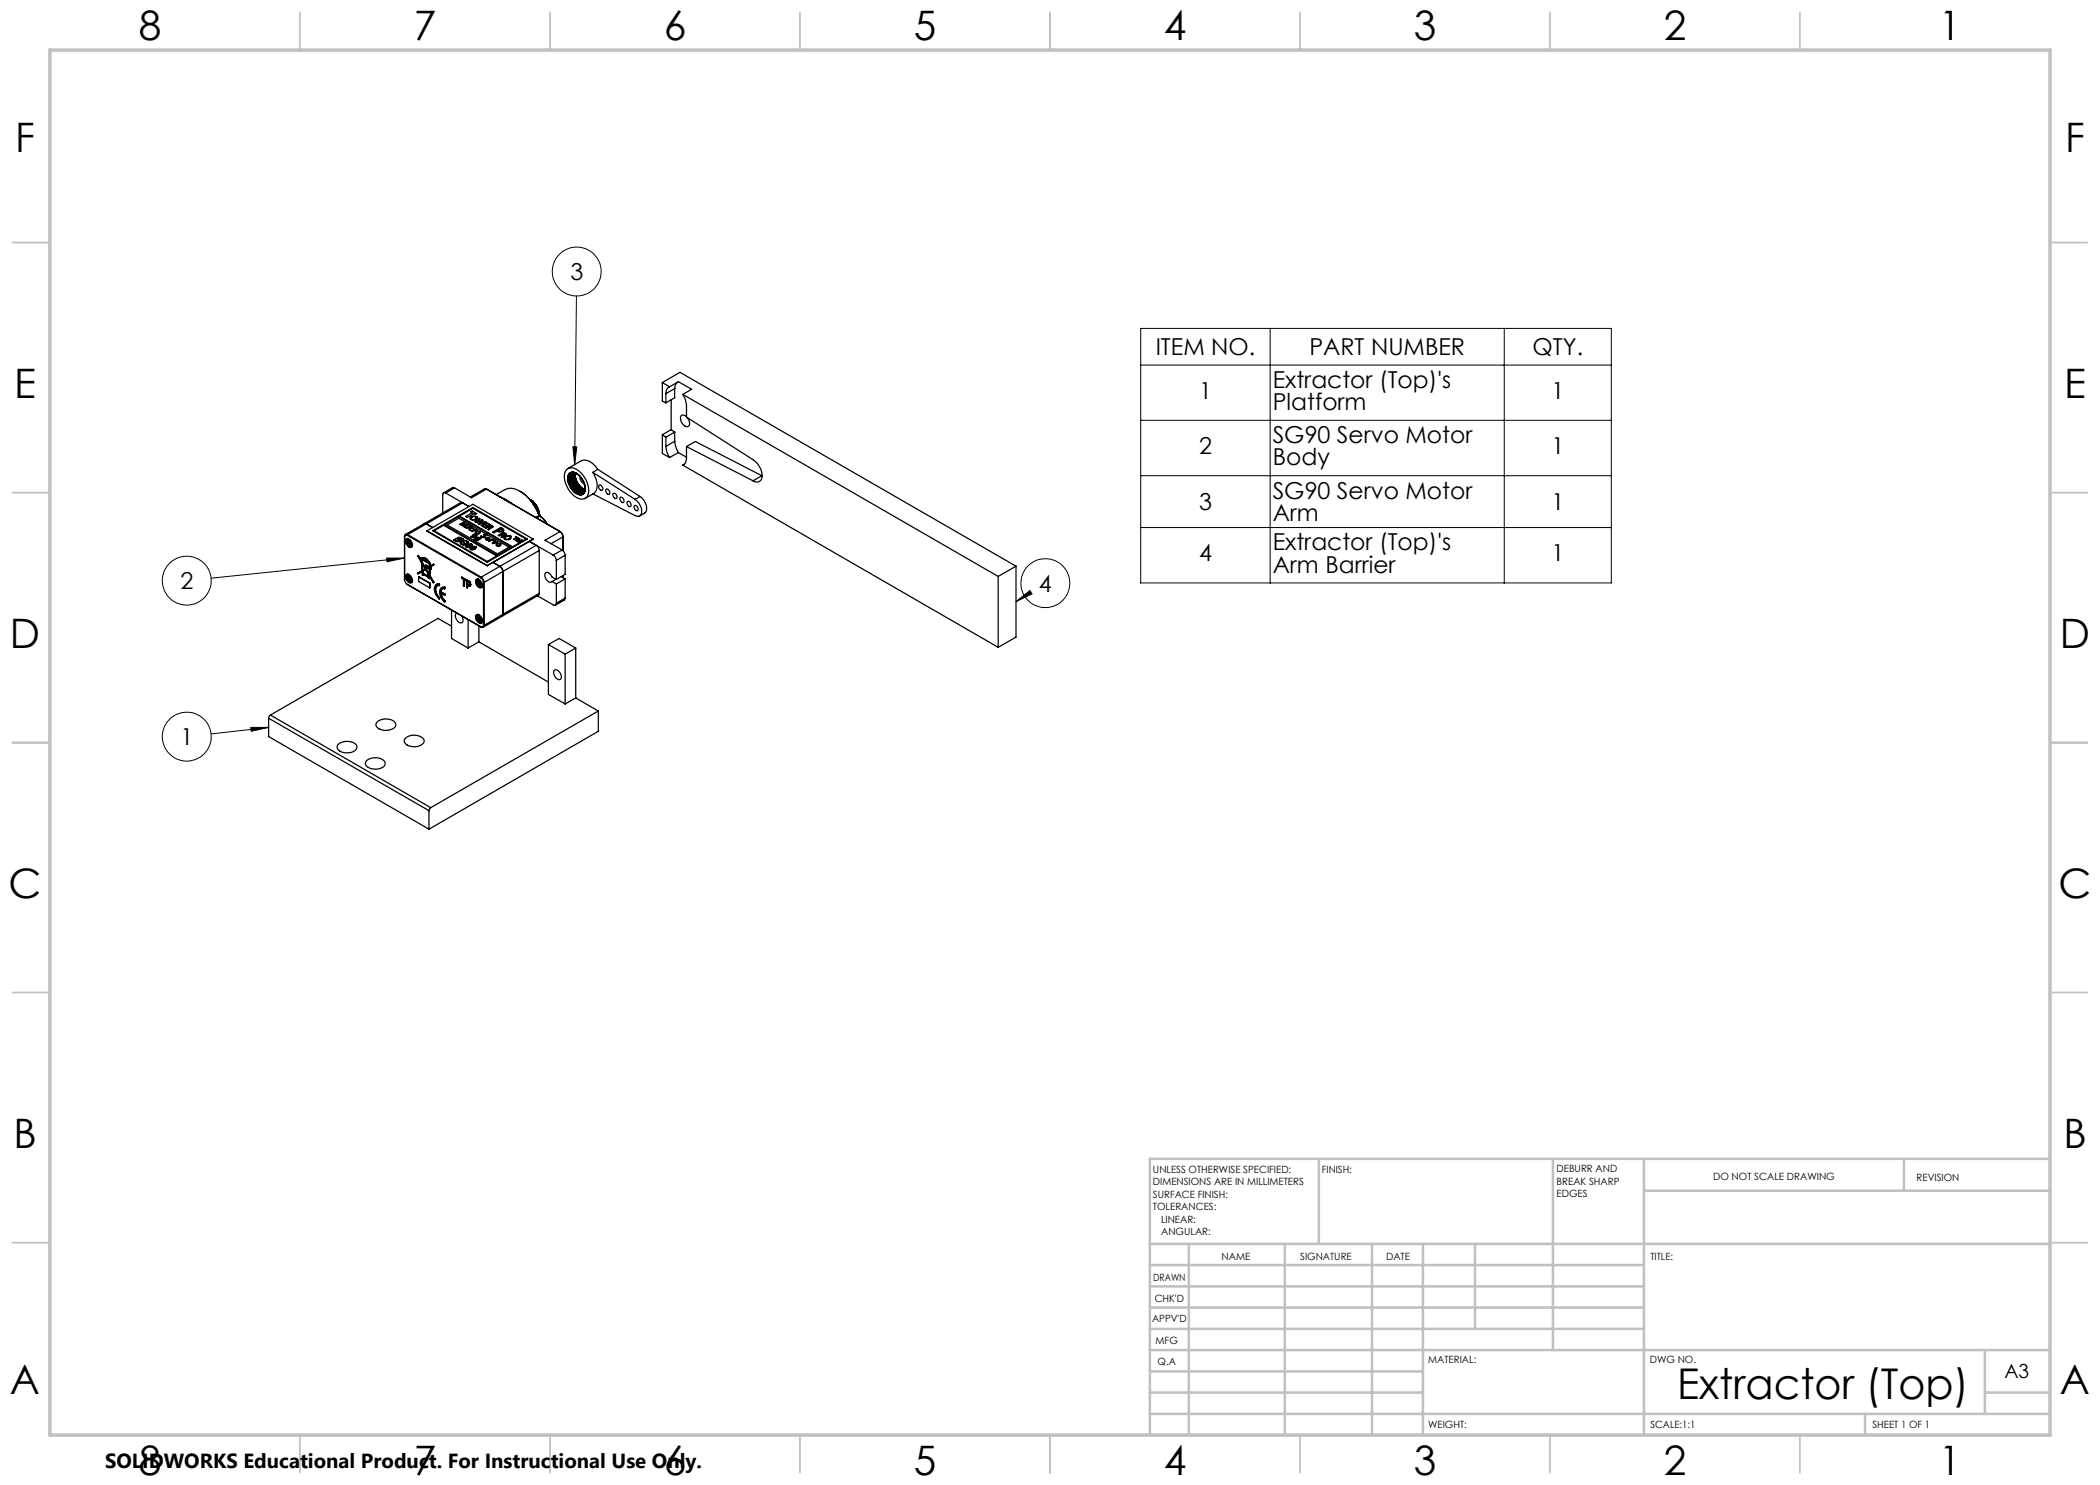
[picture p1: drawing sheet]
<svg xmlns="http://www.w3.org/2000/svg" width="420mm" height="297mm" viewBox="0 0 420 297" stroke-linecap="round" stroke-linejoin="round" font-family="sans-serif">
<g fill="none" stroke="#000" stroke-width=".25">
<path d="M132.5 76.5l1.4 .9M132.5 76.5l3.5-2 67.2 38.7M132.5 76.5v3.7l.7 .4M133.2 78.7v1.9M133.9 77.4a1.42 1.42 0 0 0-.7 1.3M133.9 77.4l1.8-1.1 2.6 1.6-1.7 1M134.2 80v5.9M134.9 77.7v1.8l-1.7 1.1M134.9 77.7l-1.7 1M135.4 76.5l-.3 .5-.2 .7M136.6 78.9l.6 1.7 .1 2.8 13.3 8.5a3.5 3.5 0 0 1 1.6 4.1 1.12 1.12 0 0 1-1.6 .2M136.6 78.9l63 36.4"/>
<path d="M89.1 98.6a.37 .37 0 0 0-.4 0 .37 .37 0 0 0-.2 .4v3.6M89.1 98.6l4.7 2.7M90.9 97.6l-.4-.1-1.8 1.1M90.9 97.6l-1.8 1M90.9 97.6l3.4 2 3-1.8M97.3 97.8h-.4l-2.8 1.6M97.3 97.8l2.6 1.5M97.3 97.8l3.7 2.2M99.2 98.9a4.3 4.3 0 0 1 3.8-1.1 8.6 8.6 0 0 1 4.8 5.3M99.9 99.3h.1M99.9 99.3l1.2 .6M100.3 99.6l.8 .3"/>
<path d="M100.4 99.6l.7 .3M101 100l1.1 .6M101.1 99.9l-.1 .1M101.1 99.9l1.1 .7M101.1 99.9l.6 .5M101.1 99.9h.1M101.1 99.9l.9 .6M104 98.3a9.5 9.5 0 0 1 3.8 4.8M106 100l.4 .2M113.4 93.8a1.83 1.83 0 0 1 2.5 .5 4.7 4.7 0 0 1 1.6 4.9 1.73 1.73 0 0 1-2.7-.1 4.7 4.7 0 0 1-1.7-4.9zM113.6 95.4v.2M113.6 95.8h.1"/>
<path d="M113.6 96v.1M113.6 95.8v.1M113.6 95.6v.1M113.6 93.7l2.7-1.6a2.51 2.51 0 0 1 2.8 1.2l.5 .6M113.6 96.1l.1 .1M113.6 95.2h.1M113.6 96.2v.1M113.6 95.2l.1 .2M113.6 95.7v.1M113.6 95.9v.1M113.6 96.3l.1 .1M113.7 95h.1"/>
<path d="M113.7 95.4h-.1M113.7 96.4v.1M113.7 95v.2M113.7 96.2h-.1M113.7 96.5l.1 .1M113.7 96.4h.1M113.7 96.7h.1M113.7 94.9l.1 .1M113.8 94.9h-.1M113.8 94.9h.1M113.8 96.6l-.1 .1M113.8 96.7v.1"/>
<path d="M113.8 96.9v.1M113.8 96.8v.1M113.8 97h.1M113.8 94.8h.1M113.9 97.2h.1M113.9 97v.2M113.9 94.8l-.1-.1v.2M113.9 97.2l.2 .1M113.9 94.6h.1M114.1 97.4h.1M114.1 94.6v.1M114.1 97.3v.1"/>
<path d="M114.1 94.7l-.2-.1v.2M114.1 94.5v.1M114.1 94.5l.1 .1M114.1 97.4l.1 .1M114.2 97.6h.1M114.2 97.5v.1M114.2 94.6l.1-.1-.2 .2M114.2 97.6l.1 .1M114.4 94.4h.1M114.3 94.5h-.1v.1M114.3 97.8l.1 .1M114.3 94.5h.1"/>
<path d="M114.3 97.7v.1M114.3 94.5h.1l-.5 .3M114.4 94.4l.1 .1M114.4 97.9h.1M114.5 94.5v-.1l.1 .1M114.5 98v.1M114.5 97.9v.1M114.5 94.5h.1l-.8 .4M114.5 98.1h.1M114.6 98.1l.1 .1M114.7 98.2h.1M114.7 94.4l-.1 .1"/>
<path d="M114.7 94.4l.1 .1M114.7 94.5h-.1M114.7 94.5l-.9 .5M114.8 98.2v.2M114.8 94.5h.1l-1.2 .7M114.8 94.5h.1M114.8 98.4h.1M114.9 94.5l.1 .1M115 95h.1M115 94.8v.1M115 98.4h-.1M115 98.4v.1"/>
<path d="M115 95v.1M115 95l-1.4 .8M115 94.5h.1M115 98.5v.1M115 95.2h.1M115 94.5v.1M115 95.2l.1 .1M115 94.6v.1l-1.4 .9M115 94.6l-1.4 .8M115 95.2l-1.4 .8M115 95.2l-1.4 .9M115 94.5l.8 .5 .2 .3"/>
<path d="M115 95.4v.1M115 95.5l.1 .1M115 95.1v.1M115 94.9v.1M115 94.5l-1.3 .9M115 94.9l-1.4 .8M115 95.1l-1.4 .8M115 95.4l-1.4 .8M115 95.5l-1.4 .8M115.1 95.6v.1M115.1 95.3l-.1 .1M115.1 95.3l-1.4 .9"/>
<path d="M115.1 95.6l-1.4 .8M115.1 95.7l.1 .1M115.1 95.6h.1M115.1 95.7l-1.4 .8M115.1 95.9h.1M115.1 98.5l-.1 .1M115.1 98.5l.1 .1M115.1 95.9l-1.4 .8M115.2 98.6h.1M115.2 95.9l.1 .1M115.2 95.8l-.1 .1M115.2 95.8l-1.4 .8"/>
<path d="M115.2 95.9l-1.4 .8M115.3 96.1v.1M115.3 96.2h.1M115.3 96v.1M115.3 96l-1.5 .8M115.3 96.1l-1.5 .8M115.3 96.2l-1.5 .8M115.3 98.6l.1 .1M115.4 96.3v.1M115.4 96.2v.1M115.4 96.2l-1.5 .8M115.4 96.3l-1.5 .9"/>
<path d="M115.4 98.7h.1M115.4 96.4h.1M115.4 96.4l-1.5 .8M115.5 96.6h.1M115.5 96.4v.2M115.5 96.4l-1.4 .9M115.5 96.6l-1.4 .8M115.5 98.7l.1 .1M115.5 96.6l.1 .1M115.6 96.8h.1M115.6 96.7v.1M115.6 96.7l-1.4 .8"/>
<path d="M115.6 96.8l-1.4 .8M115.6 98.8h.1M115.6 98.8l.1 .1M115.6 96.8l.1 .1M115.7 97h.1M115.7 96.9v.1M115.7 96.9l-1.4 .8M115.7 97l-1.4 .8M115.8 97l.1 .1M115.8 97l-1.4 .9M115.8 98.8l-.1 .1M115.8 98.8l.1 .2"/>
<path d="M115.9 97.1v.1M115.9 97.1l-1.4 .8M115.9 97.2l.1 .1M115.9 97.2l-1.4 .8M116 97.3h.1M116 98.9l-.1 .1M116 97.3l-1.5 .8M116 98.8l-.1 .2M116 95.3l.7 .9 .1 .6M116 95.3a1.56 1.56 0 0 0 .8 1.5M116 98.8l.1 .2M116 97.3l.1 .1"/>
<path d="M116 97.3l-1.4 .8M116.1 97.4h.1M116.1 97.4l-1.4 .8M116.1 98.8v.2M116.1 98.8l.1 .2M116.1 98.9v.1M116.2 97.4v.1M116.2 97.4l-1.4 .8M116.2 97.5l.1 .1M116.2 97.5l-1.4 .9M116.3 97.6h.1M116.3 98.9l-.1 .1"/>
<path d="M116.3 97.6l-1.4 .8M116.3 98.8l-.1 .2M116.3 98.8l.1 .1M116.4 98.9h.1M116.4 97.6v.1M116.4 97.6l-1.4 .8M116.4 97.7l.1 .1M116.4 98.8v.1M116.4 97.7l-1.4 .8M116.5 97.8l-1.5 .8M116.6 98.7v.1h-.2M116.6 97.7v.1"/>
<path d="M116.6 97.7l-.1 .1M116.6 98.7l-.2 .1M116.6 97.7l-1.5 .8M116.6 97.8l.1 .1M116.6 97.8l-1.4 .8M116.7 98.6v.2l-.1-.1M116.7 98.6l-.4 .2M116.8 98.5v.1h-.1M116.8 98.6l-.2 .1M116.8 98.5l-.7 .3M116.8 97.9v.1M116.8 97.9l-.1-.1-1.4 .8"/>
<path d="M116.8 97.9l-1.4 .8M116.8 98.4l.1 .1h-.1M116.8 96.8l.3 1M116.8 98.4l-.8 .4M116.9 98.5h-.1M116.9 98.2l-.1 .2M116.9 98.2l-1.1 .6M116.9 98h.1M116.9 98.3l-.1 .1M116.9 98l-1.3 .8M117 98l-1.4 .8M117 98.2h-.1"/>
<path d="M117 98.2l-.1-.3-1.4 .8M117.1 98h-.1M117.1 97.8h.1M117.1 97.8v.2M117.1 98h-.2M118.6 98.8l8.4 4.3a.84 .84 0 0 0 1 .1 .84 .84 0 0 0 .3-.9 3.1 3.1 0 0 0-1.3-2.4M118.6 94.5a4 4 0 0 1 .6 3.7l-.5 .5-1.7 1M118.6 94.5l8.4 5.4M119.6 93.9l-1 .6M119.6 93.9l8.4 5.4M119.8 97a.71 .71 0 0 1 .6 1.1 .71 .71 0 0 1-.6-1.1zM121.2 97.8a.71 .71 0 0 1 .6 1.1 .71 .71 0 0 1-.6-1.1z"/>
<path d="M122.7 98.6a.63 .63 0 0 1 .6 .4 .63 .63 0 0 1-.1 .7l-.4-.2-.2-.4zM124 99.6a.58 .58 0 0 1 .7 .2 .58 .58 0 0 1-.1 .7l-.5-.3zM128 99.3a3 3 0 0 1 1.3 2.9l-.4 .4-.9 .6M128 99.3l-1 .6M132.5 87v3.7l1.4 .8M132.5 87l.7 .5M133.2 89.3l.1 .8 .6 1.4M133.2 87.5v1.8M134.2 85.9l.7 .5M134.2 85.9l-1.7 1.1M134.9 88.3l.2 1.1 .6 1.1M134.9 86.4v1.9"/>
<path d="M134.9 86.4l-1.7 1.1M134.9 88.3l-1.7 1M135.7 90.5l1.6 .9M135.7 90.5l-1.8 1M136.6 93l63 36.5M136.8 92.9l-.2 .1M137.3 89.3v2.3a1.42 1.42 0 0 1-.7 1.4M137.3 83.3a.73 .73 0 0 0-1.2 .1 1.92 1.92 0 0 0 1.2 2l.3-.1a.92 .92 0 0 0 .1-1.3l-.2-.4M137.3 89.3l13.3 6.9M137.3 89.3l1.8-1 13.3 6.8M152.4 95.1v.1M152.4 95.1l-1.8 1.1"/>
<path d="M80.9 107.3v.1M80.9 107.3v8.7M80.9 116l.2 .6 .4 .3M80.9 107.4v8.6M81.1 115l.2-.1a1.15 1.15 0 0 1 1 1.7 1.21 1.21 0 0 1-1.2-1.6zM81.1 107.9l.2-.2a1.16 1.16 0 0 1 1 1.8 1.17 1.17 0 0 1-1.2-1.6zM81.2 108.3a.97 .97 0 0 0 1.2 1M81.2 115.4a.97 .97 0 0 0 1.2 1M81.2 108.1l.1 .1M81.2 115.2l.1 .1M81.3 108.2a.58 .58 0 0 1 .7-.1 .58 .58 0 0 1 .3 .7M81.3 108.4l.5 .8 .3 .1 .2-.3"/>
<path d="M81.3 108.3v.1M81.3 115.3l.2-.2h.3l.5 .8M81.3 115.4v.2M81.3 115.6a.58 .58 0 0 0 .3 .6 .58 .58 0 0 0 .7-.1M81.3 108.2l.4 .2M81.3 108.4l.4 .3M81.3 115.3l.4 .2M81.3 115.6l.4 .2M81.5 107.1a.32 .32 0 0 0-.4-.1 .32 .32 0 0 0-.2 .4M81.5 116.9l14.7 8.5M81.5 116.9l14.7 8.4M81.5 107.1l14.7 8.5"/>
<path d="M81.5 107.8l-.3 .4M81.5 114.9l-.3 .3M81.5 106.9v.2M81.5 106.9a.37 .37 0 0 0-.4 0 .37 .37 0 0 0-.2 .4M81.5 106.9l14.7 8.5M81.6 107.7h-.1M81.6 114.8l-.1 .1M81.7 108.4v-.3l.2 .1v.3M81.7 115.5v-.3l.2 .1v.3M81.7 108.7v.3M81.7 115.8v.3M81.7 115.5h.2"/>
<path d="M81.9 116l-.2 .1M81.9 108.8v.3l-.2-.1M81.9 115.9v.4l-.2-.2M81.9 108.5l.4 .3M81.9 108.4h-.2M81.9 108.8l.4 .2M81.9 108.5l-.2 .2M81.9 108.9l-.2 .1M81.9 115.6l.4 .3M81.9 115.9l.4 .2M81.9 115.6l-.2 .2M82 108.6v.1"/>
<path d="M82 115.7v.1M82.1 108.7l-.2 .1M82.1 115.7l-.2 .2M82.3 108.8h.2M82.3 109h.2M82.3 115.9h.2M82.3 116.1h.2M82.5 109.3h-.1M82.5 116.4h-.1M82.5 109.2l-.1 .1M82.5 116.3l-.1 .1M83.5 114.6l.1 .2 .8-.5 .2 .8"/>
<path d="M83.6 111.1l.7 1M83.6 111.1l.7 1.4 .1 1.7M83.6 111.1l.7 1.2-.1-.5-.2-.2M83.7 115.4l2.3 1.2M83.7 115.4l2.2 1.3M83.7 115.4v.9l2.2 1.3M84 111.6l1.1 .1 .8 1M84 111.6l.3 .1M84.3 111.6a1.12 1.12 0 0 1 1.5 .7l.2 .3M84.4 112.5l-.1-.6 1.5 .8v.6M84.4 112.5l.7 1.3M84.4 111.8l1.3 .7"/>
<path d="M84.4 111.7l1.3 .6 .1 .3zM84.4 114.2l-.9 .4M84.4 112.7l.7 1.1-.6 .3zM84.4 111.9l.1 .6M84.5 112.5l.7 1.2M84.5 112.5h-.1M84.5 112.9v1.2M84.5 114.3l.6-.4 .7 1.1h-.2l-.1 .2-.9-.5zM84.6 115.1v-.3l.9 .6a.28 .28 0 0 0 .2 .3 .28 .28 0 0 0 .4-.1l.6 .9M84.6 114.2v.4M84.6 114.9v.2M84.6 114.6l.9 .6"/>
<path d="M84.6 114.6v.1M84.7 111.7l.7 .4zM84.8 104.7l.5 .1M84.8 104.7l7.3-4.2 .4 .1-7.2 4.2M84.8 104.7l-3.7 2.2M85.1 111.8h.1M85.1 113.1v.2l.4 .3M85.1 113.1l.6 .3M85.1 113.1l.7 .3M85.2 113.9l.4-.3 .2 .2v1.2zM85.2 113.7l-.1 .1M85.3 104.8l1.2 .7"/>
<path d="M85.3 104.8l-3.8 2.1M85.3 113.8l.5 1M85.4 106.1l12 7M85.4 106.1l9.2-5.2 12 6.9M85.4 106.1l12 7.1M85.5 113.6l-.4 .2M85.5 113.6l-.3 .1M85.7 115h-.1M85.7 115.1v.2l.2 .3M85.7 115.3l.1 .2zM85.8 115.3h.1l-.1 .2M85.8 113.4h-.1"/>
<path d="M85.8 113.3l-.1 .1M85.8 113.3v.1M85.9 115.1l.8 1.4M85.9 112.7v.4M86 113.2h.1M85.9 113.4h.2v.2zM85.9 116.7v.9M85.9 113.1l.2 .1M86 115.1l.7 1.4M86 112.6v.4M86 113.4v.1M86 113.7v1.4"/>
<path d="M86 116.6l-.1 1M86 113l.2 .1M86 112.6l-.1 .1M86 113l-.1 .1M86 113.5l.1 .1M86 113.5h-.1M86 115.1h-.1M86 116.6l-.1 .1M86.1 115.7h-.1M86.1 115.6v.1M86.2 113.1l-.1 .1M86.2 113.8l-.3-.1v1.4"/>
<path d="M86.3 113.3l-.1 .5M86.5 106.1l8.1-4.6 10.9 6.3-8.1 4.7zM86.6 112.9l-.5 .3M86.6 112.9l.1 .1M86.7 112.9h-.1M86.7 112.9v.1M86.7 112.9l-.5 .2M86.7 113l-.5 .3v.5M86.8 106.1l1.9-1 10.6 6.1-1.9 1.1zM87.4 117.2a1.65 1.65 0 0 0 .5 2.3M87.8 116.9l-.3-.1a1.59 1.59 0 0 0 0 2.6l.3 .4M87.8 117.1a.65 .65 0 0 0-.7 .8 2.39 2.39 0 0 0 .7 1.7"/>
<path d="M87.8 116.9v.2M87.8 119.6v.2M87.9 116.8l-.7 .1M87.9 116.8l-.1 .3M87.9 119.5l-.1 .3M87.9 116.8l-.1 .1M87.9 119.5l-.1 .1M88.1 118.4l.8 .4M88.2 118.4l.8 .4M88.2 118.4h-.1M88.2 118.7a2.28 2.28 0 0 0 .8 1.4M88.5 117.8l-.3 .6"/>
<path d="M88.9 105l2.9-1.7 10.6 6.1-2.9 1.7zM88.9 117.5h-.4a1.02 1.02 0 0 0-.5 1.4l.5 1.1 .4 .4M88.9 117.8a.62 .62 0 0 0-.8 .6M88.9 119.1l-.8-.5 .3 .8 .5 .8M88.9 117.5v.3M88.9 118.8v.3M89 117.4l-.7 .1M89 117.4l-.1 .4M89 118.8l-.1 .3M89 117.4l-.1 .1M89 118.8h-.1M89.4 105l2.4-1.4 10 5.8-2.3 1.4z"/>
<path d="M90.7 108l.4-.3a.37 .37 0 0 0 .2 .5 .37 .37 0 0 0 .5-.1l-.4-.4a.54 .54 0 0 1 1 .1h.2l-.3 .2v-.3a.3 .3 0 0 0-.3-.2 .3 .3 0 0 0-.3 .2l.3 .3a.52 .52 0 0 1-.5 .4 .52 .52 0 0 1-.5-.4zM91.9 103.2l2.7-1.5 10.6 6.1-2.7 1.6zM92.1 108.3l.2-.1a.86 .86 0 0 1 1.2 .2h.2l-.4 .3 .1-.3a.69 .69 0 0 0-1.2 .3 .41 .41 0 0 0 .7 0l-.1-.1 .5 .3-.6 .2v-.2h-.1a.4 .4 0 0 1-.4-.1 .4 .4 0 0 1-.1-.5zM92.3 115.5l.9 .4M92.3 115.5v.1l.4 .2v1.4h.1M92.3 115.5l.9 .5M92.6 105h.1M92.8 108.6h.1M92.9 104.5l-.8 .4-.2-.1 1-.4 .2 .1-.5 .5M92.9 104.5h.1M92.9 104.5l-.5 .6 1.1-.2M92.9 116l-.1 1.2"/>
<path d="M93.1 109.2l.3-.1v.2h-.1l.1 .1 .5-.2-.3-.1a.48 .48 0 0 1 .4-.4 .48 .48 0 0 1 .5 .3 .84 .84 0 0 1-1.4 .2zM93.1 103.3l1.3-.8-.2-.1 .2-.2 1 .5-.3 .2-.3-.2-1.3 .8zM93.2 116v.1M93.2 116.1l-.4-.2v1.3M93.2 105.6l.7-.4 .1 .1-.7 .4zM93.2 115.9v.2M93.2 115.9v.1M93.3 109.3h.1M93.3 116l.5 .2M93.3 116v1.5l.2 .1M93.3 116l.4 .3M93.5 116.8v-.5l.4 .4v.3h-.2"/>
<path d="M93.5 116.8l.2 .2M93.5 104.9l-.7 .4 .1 .1 .9-.5-.2-.1-1 .2M93.5 104.9h.1M93.5 116.3v.5M93.5 117v.6M93.5 116.8l.3 .1M93.5 116.8h.1M93.7 116.3l.2 .1M93.8 116.2l.2 .2M93.8 105.7l.6-.2 .4 .3h-.2a.37 .37 0 0 0-.6 .1l.1 .2-.4-.2zM93.8 109l.3-.1 .2 .1-.4 .2zM93.8 116.2l-.1 .1"/>
<path d="M93.8 116.9l.2 .1M93.8 116.9l-.1 .1M93.9 116.4l.2 .5M94 116.4l.2 .5M94 116.4h-.1M94 105.1l.2 .1h-.1zM94 103.5l.7-.3 .6 .1 .2 .3a.87 .87 0 0 1-1.5 .1zM94.1 116.9l-.1 .3-.5-.2v.6M94.1 117.2h-.1M94.1 109.5l.6-.2 .5 .1a.81 .81 0 0 1-1.1 .5zM94.1 107.3h.8l-.3-.1a.39 .39 0 0 1 .4-.4 .39 .39 0 0 1 .4 .4l-.6 .3zM94.2 116.9l-.1 .3"/>
<path d="M94.2 116.9h-.1M94.2 105.2h.1M94.2 103.6l.6-.3 .4 .2a.54 .54 0 0 1-.4 .4 .54 .54 0 0 1-.6-.3zM94.3 109.7l.8-.3a.37 .37 0 0 1-.5 .4l-.4 .1zM94.3 106.3l.7-.4h.1l-.1 .1 .4 .1zM94.7 107.1l.1-.1a.24 .24 0 0 1 .2-.1 .24 .24 0 0 1 .2 .2l-.2 .1zM94.9 107.3h.1M95 106h.1M95.1 103.4h.1M95.2 106.4l.3-.1 .5 .1a.54 .54 0 0 1-.5 .4 .54 .54 0 0 1-.5-.2zM95.2 107h.1M95.2 116.4a.97 .97 0 0 0 1.2 1"/>
<path d="M95.2 107.7a.3 .3 0 0 1 .3-.2 .3 .3 0 0 1 .3 .2 .32 .32 0 0 1-.6 0zM95.2 116.2l.1 .1M95.3 115.8a1.16 1.16 0 0 1 1 1.7 1.15 1.15 0 0 1-1-1.7zM95.3 103.3h.1M95.3 106.4h.5a.31 .31 0 0 1-.2 .4 .31 .31 0 0 1-.4-.2zM95.3 104.3l1.1-.3 .2 .1-.7 .6M95.3 104.3h.1M95.3 116.3l.2-.2h.3l.5 .7M95.3 116.3v.2M95.3 116.5l.5 .8h.3l.2-.2M95.3 116.3l.4 .2M95.3 116.5l.4 .3"/>
<path d="M95.5 107.9h.1M95.5 115.8l-.3 .4M95.6 115.8h-.1M95.7 116.5v-.4l.2 .2v.3M95.7 116.8v.3M95.8 116.5h.1M95.9 106.4h.1M95.9 104.7h.1M95.9 116.6l.4 .2M95.9 116.9v.4l-.2-.2M95.9 116.9l.4 .2M95.9 116.4l-.2 .1"/>
<path d="M95.9 116.6l-.2 .2M95.9 117l-.2 .1M96 107.7h.1M96 107.7a.49 .49 0 0 0-.5-.2 .49 .49 0 0 0-.4 .3l.4 .1M96 107.7h.2a1.15 1.15 0 0 1-1.4 .3l-.1-.1 .4 .2 .4-.2M96 116.7l-.1 .2M96.1 107.2h.2a.3 .3 0 0 0 .2 .2 .3 .3 0 0 0 .3-.1l-.1-.3a.5 .5 0 0 1 .8 .1l-.5-.2v.3a.43 .43 0 0 1-.4 .4 .43 .43 0 0 1-.5-.4zM96.2 115.6l.2 .2 .3 .7M96.2 115.4v.2M96.2 115.4l.5 .5 .1 .6M96.2 105.1l1.1-.6 .6 .3-.6-.1-.3 .1 .4 .3-.1 .1-.4-.3-.4 .2 .5 .3-.1 .1zM96.3 104.1l-.7 .6 .2 .2 1.4-.5-.2-.1-1.1 .4"/>
<path d="M96.3 104.1l-1.1 .4-.2-.1 .8-.8 .2 .1-.7 .6M96.3 104.1h.1M96.3 116.8l.2 .1M96.3 117.1h.2M96.5 117.3l-.1 .1M96.7 116.5h.1M96.7 116.5v8.6M96.8 116.5v8.6M97 105.5l1-.6 .6 .4-.1 .2h-.5l-.2 .5-.2-.1 .2-.3-.1-.2-.5 .3zM97.1 107.6a.48 .48 0 0 1 .5-.2 .48 .48 0 0 1 .4 .4l-.2 .1-.5-.3-.1 .1 .4 .3-.1 .1-.5-.3zM97.4 107.6h.4v.1zM97.4 113.1v.1"/>
<path d="M97.7 108.2l.7-.4 .1 .1-.1 .1h.4l-.5 .1-.4 .2zM97.8 105.3l.3-.2 .3 .2-.2 .2zM98 105.5h.1M98.5 106.4l1.7-.9 .5 .3 .1 .2-.5 .4-.9-.2-.6 .4zM98.6 112.5l1.4 .8M98.7 108.6h.1M98.9 108.1l.2 .1-.4 .4 .9-.1-1.1 .2zM99.2 108.9a.51 .51 0 0 1 .6-.3 .51 .51 0 0 1 .4 .4 .51 .51 0 0 1-.6 .3 .51 .51 0 0 1-.4-.4zM99.4 108.8l.6 .1a.32 .32 0 0 1-.3 .2 .32 .32 0 0 1-.3-.2zM99.6 106.1l.6-.3 .2 .1a.44 .44 0 0 1-.3 .4 .44 .44 0 0 1-.5-.2zM99.7 107.1l1-.6 .6 .4-.2 .2h-.5l-.2 .4-.2-.1 .3-.4-.2-.1-.5 .3zM100 113.3a1.24 1.24 0 0 1 .6 1"/>
<path d="M100 113.3l-3.8 2.1M100 108.8h.1M100.4 106.9l.4-.3 .2 .3-.2 .1zM100.6 114.3v8.6M100.6 114.3l-3.8 2.2M100.8 107.4l.7-.3 .6 .1 .2 .3a.87 .87 0 0 1-1.5 .1zM101.2 107.3l.6-.1 .2 .2a.54 .54 0 0 1-.4 .4 .54 .54 0 0 1-.6-.3zM101.9 107.3h.1M102.1 107.2h.1M102.1 100.6l9.9 5.7M102.1 100.6h.1M102.2 100.6h.1"/>
<path d="M103.1 107.4l.1-.1 .5 .3h-.3l-.7 .3 .6-.4zM103.1 108.1l.7-.4 .2 .1-.4 .4 .8-.2 .1 .1-.7 .4-.1-.1 .6-.3-.9 .2 .4-.5-.6 .4zM106.2 100v.1M106.2 100h.1M106.2 100l-.1 .1M106.3 100.1a3.6 3.6 0 0 1 1.5 2.7M106.4 100.2h.1M106.4 100.2h-.1M106.4 100.2l-.1 .1M106.4 100.2l.1 .1M106.5 100.3h.1M106.5 100.3l-.1 .1"/>
<path d="M106.6 107.8l-9.2 5.3M106.6 107.8l-9.2 5.4M106.6 100.3l-.2 .1M106.6 100.3l.1 .1M106.6 100.8l.3-.1-.2 .1M106.7 100.5h.1M106.7 100.4l-.2 .1M106.7 100.4v.1M106.8 100.5l.2 .3M106.8 100.5l-.3 .1M106.9 100.6l-.3 .1M107 100.9h.1"/>
<path d="M107 100.9l-.2 .1M107 100.8l-.2 .1M107 100.8v.1M107.1 100.9l-.3 .1M107.1 100.9l.1 .1M107.2 101h.1M107.2 101l-.3 .1M107.2 101v.1M107.2 101l-.3 .2M107.2 109.1a1.24 1.24 0 0 1 .6 1M107.2 109.1l-7.2 4.2M107.2 109.1l-1.3-.8 4.7 2.7"/>
<path d="M107.2 101.1l-.2 .1M107.2 101.1l.1 .1M107.3 101.2l-.3 .1M107.3 101.2l.1 .1M107.4 101.3h.1M107.4 101.3l-.3 .1M107.4 101.3l-.3 .2M107.4 101.3v.1M107.4 101.4l-.3 .2M107.4 101.4l.1 .1M107.5 101.5h.1M107.5 101.5l-.3 .1"/>
<path d="M107.5 119.2l3.1 1.8a.37 .37 0 0 0 .5 0 .37 .37 0 0 0 .2-.4M107.5 101.5l-.3 .2M107.5 101.5v.1M107.5 101.6l-.3 .2M107.5 101.6l.1 .1M107.6 101.7v.1M107.6 101.7l-.3 .2 .3-.1M107.6 101.8h.1M107.6 101.8l-.2 .2M107.6 101.8l.1 .1M107.7 101.9v.1M107.7 101.9l-.3 .2"/>
<path d="M107.7 102l-.2 .2M107.7 102v.1M107.7 102.1l-.2 .1M107.7 102.1v.1M107.7 102.2h.1M107.7 102.2l-.2 .1M107.7 102.2l-.2 .2M107.7 102.2l.1 .1M107.8 102.4v.1M107.8 102.3l-.2 .1M107.8 102.3v.1M107.8 102.4l-.2 .1"/>
<path d="M107.8 103.1l.1 .1M107.8 103.1h.1M107.8 102.5v.2M107.8 102.5l-.2 .1M107.8 102.5h.1M107.8 103.1l-.7 .4M107.8 118.7l-.1 .4-7.3 4.2M107.8 102.7h.1M107.8 102.9h.1M107.8 102.7v.4M107.8 110.1v8.6M107.8 110.1l-7.2 4.2"/>
<path d="M107.8 118.7l-7.2 4.2M107.8 102.7h-.1M107.8 102.7l-.1 .1M107.8 102.9v.1M107.9 103.2h.1M107.9 103.2l-.7 .3M107.9 103.2l.6 .4 .9 1.2M107.9 103.2l-.6 .4M108 103.3l1 .8 .5 .7M110.4 116.3l.9 .5M110.6 111a1.29 1.29 0 0 1 .7 1.1M111.2 115.8l-.8 .5"/>
<path d="M111.3 115.9l-.9-.5a1.11 1.11 0 0 0-1.3-.8 1.37 1.37 0 0 0 1.1 1.8l.2-.1M111.3 112.1v3.8M111.3 116.8v3.8M112 106.3l.4 .5 .2 .6M112 106.3l-3 1.8 3.4 1.9M112.1 106.4l.3 .3 .2 .6M112.3 115.3l.7 .5M112.4 110l.5 .5 .1 .6M112.4 110l-1.8 1M112.6 107.3v.1M112.6 107.3v2.9M112.6 115.1v.4"/>
<path d="M112.6 107.4l-2.4 1.3M113 119.6l-.1 .4-1.8 1M113 111.1l-1.7 1M113 111.1v3.8l-1.7 1M113 115.8v3.8M113 119.6l-1.7 1M113 115.8l-1.7 1M125.4 100.4a.56 .56 0 0 1 .7 .2 .56 .56 0 0 1-.1 .7l-.5-.3zM126.8 101.2a.56 .56 0 0 1 .7 .2 .56 .56 0 0 1-.1 .8l-.5-.4zM199.6 115.3v14.2M203.2 113.2v14.2l-3.6 2.1M203.2 113.2l-3.6 2.1"/>
<path d="M88.9 120.2v.2M89 120.1l-.1 .3M89 120.1l-.1 .1M90.3 125.2l-2.7-1.5-33.5 19.3M90.3 122v5.7l3.3 1.9M91.4 122.6l-.1 .1a1.27 1.27 0 0 0 1.1 1.9 1.07 1.07 0 0 0-.1-1.4M93.6 123.9v5.7M95.2 123.5l.1 .2a.89 .89 0 0 0 1.1 .8M95.3 122.9a1.15 1.15 0 0 1 1 1.8 1.16 1.16 0 0 1-1-1.8zM95.3 123.4l.2-.2h.3l.5 .8M95.3 123.6a.58 .58 0 0 0 .3 .7 .58 .58 0 0 0 .7-.1M95.3 123.4v.2"/>
<path d="M95.3 123.4l.4 .2M95.3 123.6l.4 .3M95.5 122.9l-.2 .3v.2M95.6 122.9h-.1M95.7 123.6v-.3l.2 .1v.4M95.7 123.9v.3M95.8 128.4l-2.2 1.2M95.8 128.4l13.9 8M95.8 125.2v3.2M95.8 123.6h.1M95.9 124v.4l-.2-.2M95.9 123.8l.4 .2"/>
<path d="M95.9 124l.4 .2M95.9 123.6h-.2M95.9 123.8l-.2 .1M95.9 124.1l-.2 .1M96 123.9l-.1 .1M96.2 125.3v.1M96.3 124h.2M96.3 124.2h.2M96.5 124.5h-.1M96.5 124.4l-.1 .1M96.7 125.1a.33 .33 0 0 1-.2 .3 .33 .33 0 0 1-.3-.1M96.7 125.1h.1"/>
<path d="M96.8 125.1a.41 .41 0 0 1-.2 .4 .41 .41 0 0 1-.4-.1M100.4 123.3l-3.7 2.1M100.6 122.9l-.2 .4M100.6 122.9l-3.8 2.2M109.7 128.9v10l3.3 1.9M109.7 128.9l3.3 1.9M109.7 128.9l2.1-1.2 3.3 1.9M110.9 134a1.27 1.27 0 0 1 1.1 1.9 1.27 1.27 0 0 1-1.1-1.9zM113 130.8v10M115.1 139.6l4.6 2.6M115.1 139.6l-2.1 1.2M115.1 129.6l-2.1 1.2"/>
<path d="M115.1 129.6v10M53.7 143.6l32.1 18.5M53.7 143.6v3.7l32.1 18.5M54.1 143l-.4 .6M54.1 143l32 18.5M67.6 149a2.73 2.73 0 0 1 3.7 0 1.33 1.33 0 0 1-1.7 1.6 1.71 1.71 0 0 1-2.2-1.3zM73.2 152.2a2.73 2.73 0 0 1 3.7 .1 1.03 1.03 0 0 1-1.1 1.4 2.38 2.38 0 0 1-2.7-.8zM75.4 144.5a2.73 2.73 0 0 1 3.7 .1 .84 .84 0 0 1-.6 1.2 2.63 2.63 0 0 1-3.3-.6v-.4zM81 147.7a2.73 2.73 0 0 1 3.7 .1 .9 .9 0 0 1-.6 1.3 2.72 2.72 0 0 1-3.2-.7zM119.7 142.2l-33.6 19.3M119.7 142.2v4.1l-33.9 19.5M85.8 162.1v3.7"/>
<path d="M86.1 161.5l-.3 .6"/>
<circle cx="85.8" cy="115.3" r=".22"/>
</g>
<g fill="none" stroke="#000" stroke-width=".2">
<path d="M115.3 59.2l-.4 33.7M228.1 65.7h94.2v50.9h-94.2zM228.1 73h94.2M254 65.7v50.9M300.8 65.7v50.9M114.6 89.4h.8l-.5 3.5zM228.1 84.1h94.2M228.1 95.1h94.2M77.3 111.6h3.6l-3.5 .8zM80.9 111.6l-38.7 4M204.9 119.2l-1.7 1.1M228.1 105.5h94.2"/>
<path d="M203.2 120.3l2.8-2.2 .4 .7zM50.2 145.5h3.5l-3.5 .8zM53.7 145.5l-11.5 1.3"/>
<circle cx="115.3" cy="54.3" r="4.9"/>
<circle cx="37.4" cy="116.1" r="4.9"/>
<circle cx="209.1" cy="116.6" r="4.9"/>
<circle cx="37.4" cy="147.3" r="4.9"/>
</g>
<g fill="none" stroke="#c0c0c0" stroke-width=".35">
<path d="M60 2.5v7.5M110 2.5v7.5M160 2.5v7.5M210 2.5v7.5M260 2.5v7.5M310 2.5v7.5M360 2.5v7.5M2.5 48.5h7.5M410 48.5h7.5M2.5 98.5h7.5M410 98.5h7.5M2.5 148.5h7.5"/>
<path d="M410 148.5h7.5M2.5 198.5h7.5M410 198.5h7.5M2.5 248.5h7.5M410 248.5h7.5M60 287v7.5M110 287v7.5M160 287v7.5M210 287v7.5M260 287v7.5M310 287v7.5M360 287v7.5"/>
</g>
<g fill="none" stroke="#c0c0c0" stroke-width=".5">
<path d="M263.8 231.8v17M310.6 231.8v38.2M328.8 231.8v55.2M328.8 238.2h81.2M380.8 231.8v6.4M410 231.8h-180v55.2M230 248.8h180M230 257.3h98.8M230 253h98.8M237.8 248.8v38.2M257 248.8v38.2M274.4 248.8v38.2"/>
<path d="M284.6 248.8v38.2M295 248.8v17M230 265.8h98.8M230 261.5h98.8M230 278.5h54.6M230 274.3h54.6M230 270h180M397 278.5h13M397 270v12.8M230 282.8h180M373 282.8v4.2"/>
</g>
<path d="M10 10h400v277h-400z" fill="none" stroke="#c0c0c0" stroke-width=".7"/>
<path d="M114.6 89.4h.8l-.5 3.5zM203.2 120.3l2.8-2.2 .4 .7zM50.2 145.5h3.5l-3.5 .8zM77.3 111.6h3.6l-3.5 .8z" fill="#000"/>
<text font-size="8.5" x="335.4" y="279.7">Extractor (Top)</text>
<g font-size="8.1">
<text x="27.7" y="8">8</text>
<text x="82.7" y="8">7</text>
<text x="132.7" y="8">6</text>
<text x="182.7" y="8">5</text>
<text x="232.7" y="8">4</text>
<text x="282.7" y="8">3</text>
<text x="332.7" y="8">2</text>
<text x="387.7" y="8">1</text>
<text x="3" y="30.4">F</text>
<text x="413" y="30.4">F</text>
<text x="2.8" y="79.6">E</text>
<text x="412.8" y="79.6">E</text>
<text x="2" y="129.6">D</text>
<text x="412" y="129.6">D</text>
<text x="1.7" y="179.6">C</text>
<text x="411.7" y="179.6">C</text>
<text x="2.7" y="229.6">B</text>
<text x="412.7" y="229.6">B</text>
<text x="2" y="278.9">A</text>
<text x="412" y="278.9">A</text>
<text x="27.7" y="295">8</text>
<text x="82.7" y="295">7</text>
<text x="132.7" y="295">6</text>
<text x="182.7" y="295">5</text>
<text x="232.7" y="295">4</text>
<text x="282.7" y="295">3</text>
<text x="332.7" y="295">2</text>
<text x="387.7" y="295">1</text>
</g>
<g font-size="4.7">
<text x="114.1" y="56">3</text>
<text x="231.1" y="71">ITEM NO.</text>
<text x="261.9" y="71">PART NUMBER</text>
<text x="306.5" y="71">QTY.</text>
<text x="254.5" y="77.5">Extractor (Top)'s</text>
<text x="239.8" y="79.8">1</text>
<text x="254.5" y="82">Platform</text>
<text x="310.3" y="79.8">1</text>
<text x="254.5" y="88.6">SG90 Servo Motor</text>
<text x="239.8" y="90.8">2</text>
<text x="254.5" y="93.1">Body</text>
<text x="310.3" y="90.8">1</text>
<text x="239.8" y="102">3</text>
<text x="254.5" y="99.7">SG90 Servo Motor</text>
<text x="310.3" y="102">1</text>
<text x="254.5" y="104.3">Arm</text>
<text x="239.8" y="112.3">4</text>
<text x="254.5" y="110">Extractor (Top)'s</text>
<text x="310.3" y="112.3">1</text>
<text x="36.1" y="117.8">2</text>
<text x="207.8" y="118.3">4</text>
<text x="254.5" y="114.5">Arm Barrier</text>
<text x="36.1" y="149">1</text>
</g>
<text font-size="4.1" x="21" y="293.7">SOLIDWORKS Educational Product. For Instructional Use Only.</text>
<text font-size="3.9" x="400.9" y="275.5">A3</text>
<g font-size="2">
<text x="230.6" y="234.6">UNLESS OTHERWISE SPECIFIED:</text>
<text x="230.6" y="237.1">DIMENSIONS ARE IN MILLIMETERS</text>
<text x="230.6" y="239.6">SURFACE FINISH:</text>
<text x="264.4" y="234.6">FINISH:</text>
<text x="311.3" y="234.5">DEBURR AND</text>
<text x="311.3" y="237">BREAK SHARP</text>
<text x="311.3" y="239.5">EDGES</text>
<text x="342.6" y="236">DO NOT SCALE DRAWING</text>
<text x="383.3" y="236.2">REVISION</text>
<text x="230.6" y="242.1">TOLERANCES:</text>
<text x="232.2" y="244.6">LINEAR:</text>
<text x="232.2" y="247.1">ANGULAR:</text>
<text x="244.3" y="252">NAME</text>
<text x="260" y="251.9">SIGNATURE</text>
<text x="277.2" y="251.9">DATE</text>
<text x="330.1" y="251.9">TITLE:</text>
<text x="230.6" y="256.1">DRAWN</text>
<text x="230.9" y="260.3">CHK'D</text>
<text x="230.4" y="264.4">APPV'D</text>
<text x="231.1" y="268.8">MFG</text>
<text x="231.5" y="273">Q.A</text>
<text x="285.6" y="272.5">MATERIAL:</text>
<text x="330" y="272.5">DWG NO.</text>
<text x="285.6" y="285.5">WEIGHT:</text>
<text x="330.1" y="285.6">SCALE:1:1</text>
<text x="374.5" y="285.6">SHEET 1 OF 1</text>
</g>
</svg>
